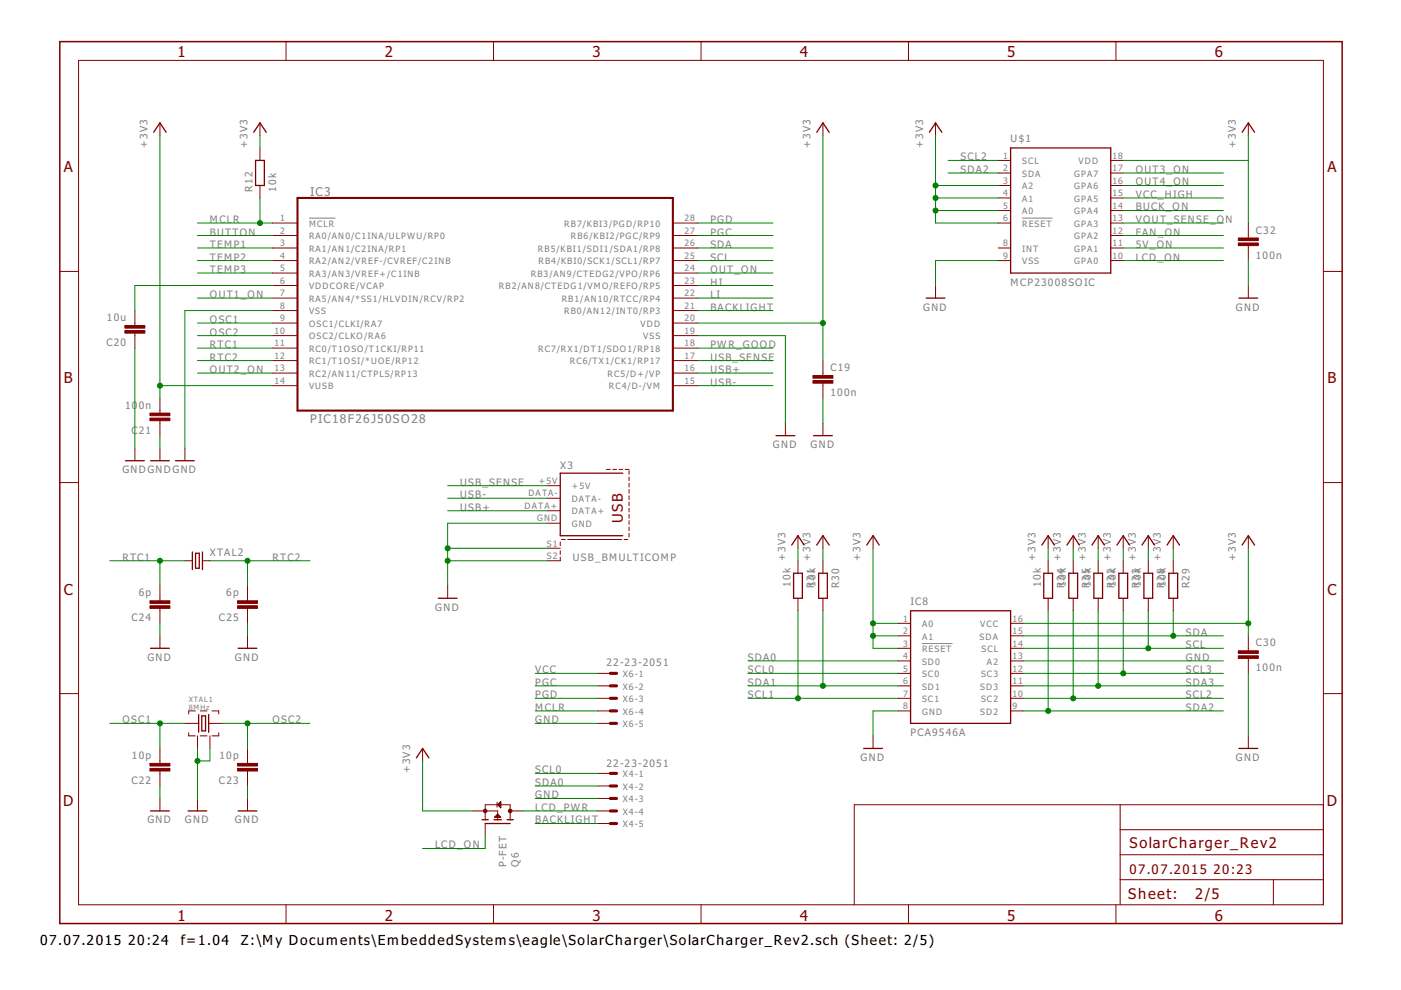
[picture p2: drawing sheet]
<svg xmlns="http://www.w3.org/2000/svg" width="297mm" height="210mm" viewBox="0 0 297 210" stroke-linecap="round" stroke-linejoin="round" font-family="sans-serif">
<path d="M65.5 46.2h5.6M216.7 46.2h6.5M195.5 136.4h6.5" fill="none" stroke="#808080" stroke-width=".21"/>
<g fill="none" stroke="#800000" stroke-width=".21">
<path d="M16.7 12.8h263.9v179h-263.9zM60.6 8.8v4M104.6 8.8v4M148.6 8.8v4M192.6 8.8v4M236.6 8.8v4M33.9 26.1v2.6M55.1 26.1v2.6M55.1 31.4v2.6M55.1 39.3v2.7M174.5 26.1v2.6M198.4 26.1v2.6"/>
<path d="M211.6 34h2.7M211.6 36.7h2.7M211.6 39.3h2.7M235.5 34h2.6M235.5 36.7h2.6M235.5 39.3h2.6M264.7 26.1v2.6M12.7 57.6h4M57.8 47.3h5.3M57.8 49.9h5.3M57.8 52.6h5.3M57.8 55.2h5.3"/>
<path d="M57.8 57.9h5.3M142.7 47.3h5.3M142.7 49.9h5.3M142.7 52.6h5.3M142.7 55.2h5.3M142.7 57.9h5.3M211.6 47.3h2.7M211.6 52.6h2.7M211.6 55.2h2.7M211.6 44.6h2.7M211.6 42h2.7M235.5 47.3h2.6"/>
<path d="M235.5 49.9h2.6M235.5 52.6h2.6M235.5 55.2h2.6M235.5 44.6h2.6M235.5 42h2.6M264.7 47.3v3.2M264.7 52v3.2M280.6 57.6h4M28.6 65.8v3.2M28.6 70.6v3.2M57.8 68.5h5.3M57.8 60.5h5.3"/>
<path d="M57.8 63.2h5.3M57.8 71.2h5.3M57.8 65.8h5.3M57.8 73.8h5.3M57.8 76.5h5.3M57.8 79.1h5.3M142.7 68.5h5.3M142.7 60.5h5.3M142.7 63.2h5.3M142.7 71.2h5.3M142.7 65.8h5.3M142.7 73.8h5.3"/>
<path d="M142.7 76.5h5.3M142.7 79.1h5.3M174.5 76.5v3.2M198.4 60.5v2.7M264.7 60.5v2.7M28.6 95v2.7M33.9 84.4v3.2M33.9 89.2v3.2M33.9 95v2.7M39.2 95v2.7M57.8 81.8h5.3M128.6 99.5h.8"/>
<path d="M129.9 99.5h.8M131.3 99.5h.7M132.6 99.5h.8M133.4 99.8v.8M142.7 81.8h5.3M166.5 89.7v2.7M174.5 81.2v3.2M174.5 89.7v2.7M12.7 102.3h4M39.2 118.9h1.6M42.9 118.9h1.6M116.1 103h2.7"/>
<path d="M116.1 105.6h2.7M116.1 108.3h2.7M116.1 110.9h2.7M116.1 116.2h2.7M118.8 114.9v.8M118.8 116.8v.8M118.8 118.1v.8h-2.7M119 114.4h.8M120.4 114.4h11.4M132.3 114.4h.8M133.4 101.1v.8M133.4 102.4v.9"/>
<path d="M133.4 103.8v.8M133.4 105.1v.8M133.4 106.4v.8M133.4 107.8v.7M133.4 109.1v.8M133.4 110.4v.8M133.4 111.7v.8M133.4 113.1v.8M169.2 113.6v2.6M169.2 118.9v2.6M174.5 113.6v2.6M174.5 118.9v2.6"/>
<path d="M185.1 113.6v2.6M222.2 113.6v2.6M222.2 118.9v2.6M227.5 113.6v2.6M227.5 118.9v2.6M232.8 113.6v2.6M232.8 118.9v2.6M238.1 113.6v2.6M238.1 118.9v2.6M243.5 113.6v2.6M243.5 118.9v2.6M248.8 113.6v2.6"/>
<path d="M248.8 118.9v2.6M264.7 113.6v2.6M280.6 102.3h4M33.9 124.2v3.2M33.9 129v3.2M33.9 134.8v2.7M52.5 124.2v3.2M52.5 129v3.2M52.5 134.8v2.7M94.9 124.2v2.7M169.2 126.9v2.6M174.5 126.9v2.6"/>
<path d="M190.4 134.8h2.7M190.4 137.5h2.7M190.4 132.2h2.7M214.3 134.8h2.6M214.3 137.5h2.6M214.3 132.2h2.6M222.2 126.9v2.6M227.5 126.9v2.6M232.8 126.9v2.6M238.1 126.9v2.6M243.5 126.9v2.6M248.8 126.9v2.6"/>
<path d="M264.7 134.8v3.2M264.7 139.6v3.2M12.7 147.1h4M33.9 158.7v3.2M39.2 153.4h2.9M40 155.4v.6h1.4M41.4 150.7h-1.4v.7M41.9 156v2.7M42.5 150.7h1.4M42.5 156h1.4M44.2 153.4h3M44.5 156v2.7"/>
<path d="M44.9 150.7h1.5v.7M46.4 155.4v.6h-1.5M52.5 158.7v3.2M89.6 158.7v2.6M126.7 142.8h2.7M126.7 145.4h2.7M126.7 148.1h2.7M126.7 150.7h2.7M126.7 153.4h2.7M185.1 156v2.7M190.4 140.1h2.7M190.4 142.8h2.7"/>
<path d="M190.4 145.4h2.7M190.4 148.1h2.7M190.4 150.7h2.7M214.3 140.1h2.6M214.3 142.8h2.6M214.3 145.4h2.6M214.3 148.1h2.6M214.3 150.7h2.6M264.7 156v2.7M280.6 147.1h4M33.9 163.4v3.2M33.9 169.3v2.6"/>
<path d="M41.9 169.3v2.6M52.5 163.4v3.2M52.5 169.3v2.6M100.2 171.9h5.3v1.9M102.9 173.8v-3.2h5.3v3.2M102.9 174.6v2.6M104.9 173.3l.6-.7 .7 .7zM105 173.1h1M105.1 173h.8M105.2 172.9h.6M105.4 172.8h.3M105.4 170.1v1.1"/>
<path d="M105.5 172.6h.1M105.5 170.6h.7M105.6 170.7h.6M105.7 170.5h.5M105.7 170.8h.5M105.8 170.3h.4M105.9 171h.3M105.9 170.2h.3M106 171.1h.2M106 170.1h.2M106.1 171.2h.1M106.2 169.9v1.4l-.7-.7z"/>
<path d="M108.2 171.9h2.6M126.7 164h2.7M126.7 166.6h2.7M126.7 169.3h2.7M126.7 171.9h2.7M126.7 174.6h2.7M237.5 170.6v21.2M237.5 175.9h43.1M280.6 170.6h-99.5v21.2M60.6 191.8v4M104.6 191.8v4M148.6 191.8v4"/>
<path d="M192.6 191.8v4M236.6 191.8v4M237.5 186.5h43.1M237.5 181.2h43.1M270 186.5v5.3"/>
</g>
<path d="M63.1 42h79.6v45.1h-79.6z" fill="none" stroke="#800000" stroke-width=".44"/>
<path d="M12.7 8.8h271.9v187h-271.9z" fill="none" stroke="#800000" stroke-width=".32"/>
<g fill="none" stroke="#800000" stroke-width=".28">
<path d="M32.6 28l1.3-1.9 1.3 1.9M53.8 28l1.3-1.9 1.4 1.9M54.2 34h1.8v5.3h-1.8zM173.2 28l1.3-1.9 1.3 1.9M197 28l1.4-1.9 1.3 1.9M214.3 31.4h21.2v26.5h-21.2zM263.4 28l1.3-1.9 1.3 1.9M196.4 63.2h3.9M262.7 63.2h4M26.6 97.7h4M31.9 97.7h4M37.2 97.7h4"/>
<path d="M164.5 92.4h4M172.5 92.4h4M40.8 117v3.8M41.5 117.3h.7v3.2h-.7zM42.9 117v3.8M132 100.3h-13.2v13.3h13.2M167.9 115.6l1.3-2 1.3 2M173.2 115.6l1.3-2 1.3 2M183.8 115.6l1.3-2 1.3 2M220.9 115.6l1.3-2 1.4 2M226.2 115.6l1.3-2 1.4 2M231.5 115.6l1.3-2 1.4 2"/>
<path d="M236.8 115.6l1.3-2 1.4 2M242.1 115.6l1.4-2 1.3 2M247.4 115.6l1.4-2 1.3 2M263.4 115.6l1.3-2 1.3 2M31.9 137.5h4M50.5 137.5h4M92.9 126.9h4M168.3 121.5h1.8v5.4h-1.8zM173.6 121.5h1.8v5.4h-1.8zM193.1 129.5h21.2v23.9h-21.2zM221.3 121.5h1.9v5.4h-1.9zM226.6 121.5h1.9v5.4h-1.9z"/>
<path d="M231.9 121.5h1.9v5.4h-1.9zM237.2 121.5h1.9v5.4h-1.9zM242.5 121.5h1.9v5.4h-1.9zM247.8 121.5h1.9v5.4h-1.9zM42.1 151.5v3.7M42.8 151.8h.8v3.2h-.8zM44.2 151.5v3.7M183.1 158.7h4M262.7 158.7h4M31.9 171.9h4M39.9 171.9h3.9M50.5 171.9h4"/>
<path d="M88.3 160.7l1.3-2 1.3 2M102.2 173.8h1.3M102.9 174.6h5.3M104.7 173.8h1.6M107.5 173.8h1.3"/>
</g>
<path d="M129.4 142.8h1.3M129.4 145.4h1.3M129.4 148.1h1.3M129.4 150.7h1.3M129.4 153.4h1.3M129.4 164h1.3M129.4 166.6h1.3M129.4 169.3h1.3M129.4 171.9h1.3M129.4 174.6h1.3" fill="none" stroke="#800000" stroke-width=".66"/>
<g fill="#800000" stroke="#800000" stroke-width=".21">
<path d="M172.4 80.7h4.2v.5h-4.2z"/>
<path d="M172.4 79.6h4.2v.6h-4.2z"/>
<path d="M26.5 69h4.2v.6h-4.2z"/>
<path d="M26.5 70.1h4.2v.5h-4.2z"/>
<path d="M31.8 87.6h4.2v.5h-4.2z"/>
<path d="M31.8 88.6h4.2v.6h-4.2z"/>
<path d="M31.8 161.9h4.2v.5h-4.2z"/>
<path d="M31.8 162.9h4.2v.6h-4.2z"/>
<path d="M50.4 161.9h4.2v.5h-4.2z"/>
<path d="M50.4 162.9h4.2v.6h-4.2z"/>
<path d="M31.8 127.4h4.2v.5h-4.2z"/>
<path d="M31.8 128.4h4.2v.6h-4.2z"/>
<path d="M50.4 127.4h4.2v.5h-4.2z"/>
<path d="M50.4 128.4h4.2v.6h-4.2z"/>
<path d="M262.6 139h4.2v.6h-4.2z"/>
<path d="M262.6 138h4.2v.5h-4.2z"/>
<path d="M262.6 51.5h4.2v.6h-4.2z"/>
<path d="M262.6 50.5h4.2v.5h-4.2z"/>
</g>
<g fill="#800000" stroke="#800000" stroke-width=".21">
<circle cx="102.9" cy="171.9" r=".38"/>
<circle cx="108.2" cy="171.9" r=".38"/>
</g>
<g fill="none" stroke="#008000" stroke-width=".21">
<path d="M33.9 28.7v55.7M55.1 28.7v2.7M174.5 28.7v47.8M198.4 28.7v18.6h13.2M198.4 39.3h13.2M201 34h10.6M201 36.7h10.6M238.1 34h26.6M238.1 39.3h21.3M238.1 36.7h21.3M264.7 28.7v18.6M41.9 55.2h15.9"/>
<path d="M41.9 47.3h15.9M41.9 49.9h15.9M41.9 52.6h15.9M41.9 57.9h15.9M55.1 42v5.3M148 55.2h15.9M148 47.3h15.9M148 49.9h15.9M148 52.6h15.9M148 57.9h15.9M198.4 42h13.2M198.4 44.6h13.2"/>
<path d="M211.6 55.2h-13.2v5.3M238.1 55.2h21.3M238.1 47.3h21.3M238.1 49.9h21.3M238.1 42h21.3M238.1 44.6h21.3M238.1 52.6h21.3M264.7 55.2v5.3M28.6 73.8v21.2M41.9 71.2h15.9M41.9 68.5h15.9M41.9 79.1h15.9"/>
<path d="M41.9 76.5h15.9M41.9 73.8h15.9M41.9 63.2h15.9M57.8 65.8h-18.6v29.2M57.8 60.5h-29.2v5.3M148 71.2h18.5v18.5M148 65.8h15.9M148 68.5h26.5M148 79.1h15.9M148 76.5h15.9M148 73.8h15.9M148 60.5h15.9"/>
<path d="M148 63.2h15.9M33.9 92.4v2.6M33.9 81.8h23.9M148 81.8h15.9M174.5 84.4v5.3M23.3 118.9h15.9M33.9 118.9v5.3M44.5 118.9h21.2M52.5 118.9v5.3M94.9 116.2h21.2M94.9 118.9h21.2M94.9 108.3h21.2"/>
<path d="M94.9 105.6h21.2M94.9 103h21.2M116.1 110.9h-21.2v13.3M169.2 116.2v2.7M174.5 116.2v2.7M185.1 116.2v21.3h5.3M222.2 116.2v2.7M227.5 116.2v2.7M232.8 116.2v2.7M238.1 116.2v2.7M243.5 116.2v2.7M248.8 116.2v2.7"/>
<path d="M264.7 116.2v18.6M33.9 132.2v2.6M52.5 132.2v2.6M169.2 129.5v18.6M174.5 129.5v15.9M185.1 132.2h5.3M185.1 134.8h5.3M216.9 132.2h47.8M216.9 134.8h42.5M216.9 137.5h42.5M222.2 129.5v21.2M227.5 129.5v18.6"/>
<path d="M232.8 129.5v15.9M238.1 129.5v13.3M243.5 129.5v8M248.8 129.5v5.3M23.3 153.4h15.9M33.9 153.4v5.3M41.9 158.7v10.6M44.5 158.7v2.6h-2.6M47.2 153.4h18.5M52.5 153.4v5.3M113.5 153.4h13.2M113.5 150.7h13.2"/>
<path d="M113.5 148.1h13.2M113.5 145.4h13.2M113.5 142.8h13.2M158.6 140.1h31.8M158.6 148.1h31.8M158.6 145.4h31.8M158.6 142.8h31.8M190.4 150.7h-5.3v5.3M216.9 150.7h42.5M216.9 140.1h42.5M216.9 148.1h42.5M216.9 145.4h42.5"/>
<path d="M216.9 142.8h42.5M264.7 142.8v13.2M33.9 166.6v2.7M52.5 166.6v2.7M89.6 161.3v10.6h10.6M102.9 177.2v2.7h-13.3M110.8 171.9h15.9M113.5 169.3h13.2M113.5 174.6h13.2M113.5 166.6h13.2M113.5 164h13.2"/>
</g>
<g fill="#008000" stroke="#008000" stroke-width=".21">
<circle cx="94.9" cy="118.9" r=".53"/>
<circle cx="94.9" cy="116.2" r=".53"/>
<circle cx="41.9" cy="161.3" r=".53"/>
<circle cx="55.1" cy="47.3" r=".53"/>
<circle cx="174.5" cy="68.5" r=".53"/>
<circle cx="33.9" cy="81.8" r=".53"/>
<circle cx="264.7" cy="132.2" r=".53"/>
<circle cx="185.1" cy="132.2" r=".53"/>
<circle cx="185.1" cy="134.8" r=".53"/>
<circle cx="198.4" cy="44.6" r=".53"/>
<circle cx="198.4" cy="42" r=".53"/>
<circle cx="198.4" cy="39.3" r=".53"/>
<circle cx="248.8" cy="134.8" r=".53"/>
<circle cx="243.5" cy="137.5" r=".53"/>
<circle cx="33.9" cy="153.4" r=".53"/>
<circle cx="52.5" cy="153.4" r=".53"/>
<circle cx="33.9" cy="118.9" r=".53"/>
<circle cx="52.5" cy="118.9" r=".53"/>
<circle cx="174.5" cy="145.4" r=".53"/>
<circle cx="169.2" cy="148.1" r=".53"/>
<circle cx="238.1" cy="142.8" r=".53"/>
<circle cx="232.8" cy="145.4" r=".53"/>
<circle cx="227.5" cy="148.1" r=".53"/>
<circle cx="222.2" cy="150.7" r=".53"/>
</g>
<g font-size="3.9" fill="#800000">
<text x="37.6" y="12.2">1</text>
<text x="81.6" y="12.2">2</text>
<text x="125.6" y="12.2">3</text>
<text x="169.6" y="12.2">4</text>
<text x="213.6" y="12.2">5</text>
<text x="257.6" y="12.2">6</text>
<text x="13.5" y="36.5">A</text>
<text x="281.4" y="36.5">A</text>
<text x="13.5" y="81.3">B</text>
<text x="281.5" y="81.3">B</text>
<text x="13.5" y="126.1">C</text>
<text x="281.4" y="126.1">C</text>
<text x="13.4" y="170.8">D</text>
<text x="281.3" y="170.8">D</text>
<text x="37.6" y="195.2">1</text>
<text x="81.6" y="195.2">2</text>
<text x="125.6" y="195.2">3</text>
<text x="169.6" y="195.2">4</text>
<text x="213.6" y="195.2">5</text>
<text x="257.6" y="195.2">6</text>
</g>
<g font-size="3.7" fill="#800000">
<text x="132" y="110.9" transform="rotate(-90 132 110.9)">USB</text>
<text x="239.5" y="179.9">SolarCharger_Rev2</text>
<text x="239.2" y="190.6">Sheet:</text>
<text x="253.4" y="190.5">2/5</text>
</g>
<g font-size="3.5">
<text x="8.5" y="200.4">07.07.2015</text>
<text x="27.2" y="200.4">20:24</text>
<text x="38.3" y="200.4">f=1.04</text>
<text x="51.1" y="200.4">Z:\My Documents\EmbeddedSystems\eagle\SolarCharger\SolarCharger_Rev2.sch (Sheet: 2/5)</text>
</g>
<g font-size="3.4" fill="#800000">
<text x="239.5" y="185.2">07.07.2015</text>
<text x="257.3" y="185.2">20:23</text>
</g>
<g font-size="3.1" fill="#808080">
<text x="65.7" y="41.5">IC3</text>
<text x="65.7" y="89.7">PIC18F26J50SO28</text>
</g>
<g font-size="2.6" fill="#808080">
<text x="31.2" y="31.4" transform="rotate(-90 31.2 31.4)">+3V3</text>
<text x="52.5" y="31.4" transform="rotate(-90 52.5 31.4)">+3V3</text>
<text x="171.8" y="31.4" transform="rotate(-90 171.8 31.4)">+3V3</text>
<text x="195.7" y="31.4" transform="rotate(-90 195.7 31.4)">+3V3</text>
<text x="203.7" y="34">SCL2</text>
<text x="214.3" y="30">U$1</text>
<text x="262" y="31.4" transform="rotate(-90 262 31.4)">+3V3</text>
<text x="53.6" y="40.7" transform="rotate(-90 53.6 40.7)">R12</text>
<text x="58.6" y="40.7" transform="rotate(-90 58.6 40.7)">10k</text>
<text x="203.7" y="36.7">SDA2</text>
<text x="240.8" y="42">VCC_HIGH</text>
<text x="240.8" y="36.7">OUT3_ON</text>
<text x="240.8" y="39.3">OUT4_ON</text>
<text x="44.5" y="47.3">MCLR</text>
<text x="150.6" y="47.3">PGD</text>
<text x="240.8" y="44.6">BUCK_ON</text>
<text x="240.8" y="47.3">VOUT_SENSE_ON</text>
<text x="44.5" y="49.9">BUTTON</text>
<text x="44.5" y="52.6">TEMP1</text>
<text x="150.6" y="49.9">PGC</text>
<text x="150.6" y="52.6">SDA</text>
<text x="240.8" y="52.6">5V_ON</text>
<text x="240.8" y="49.9">FAN_ON</text>
<text x="266.3" y="49.5">C32</text>
<text x="44.5" y="55.2">TEMP2</text>
<text x="44.5" y="57.9">TEMP3</text>
<text x="150.6" y="55.2">SCL</text>
<text x="150.6" y="57.9">OUT_ON</text>
<text x="240.8" y="55.2">LCD_ON</text>
<text x="266.3" y="54.8">100n</text>
<text x="44.5" y="63.2">OUT1_ON</text>
<text x="150.6" y="60.5">HI</text>
<text x="150.6" y="63.2">LI</text>
<text x="150.6" y="65.8">BACKLIGHT</text>
<text x="195.7" y="65.8">GND</text>
<text x="214.3" y="60.5">MCP23008SOIC</text>
<text x="262" y="65.8">GND</text>
<text x="22.7" y="68.1">10u</text>
<text x="44.5" y="68.5">OSC1</text>
<text x="44.5" y="71.2">OSC2</text>
<text x="22.6" y="73.4">C20</text>
<text x="44.5" y="73.8">RTC1</text>
<text x="44.5" y="76.5">RTC2</text>
<text x="150.6" y="76.5">USB_SENSE</text>
<text x="150.6" y="73.8">PWR_GOOD</text>
<text x="44.5" y="79.1">OUT2_ON</text>
<text x="150.6" y="79.1">USB+</text>
<text x="150.6" y="81.8">USB-</text>
<text x="176.1" y="78.7">C19</text>
<text x="26.5" y="86.7">10</text>
<text x="29.4" y="86.7">0n</text>
<text x="176.1" y="84">100n</text>
<text x="27.9" y="92">C</text>
<text x="29.4" y="92">21</text>
<text x="163.9" y="95">GND</text>
<text x="171.8" y="95">GND</text>
<text x="25.9" y="100.3">GNDGNDGND</text>
<text x="118.8" y="99.5">X3</text>
<text x="97.6" y="105.6">USB-</text>
<text x="97.6" y="103">USB_SENSE</text>
<text x="97.6" y="108.3">USB+</text>
<text x="25.9" y="118.9">RTC1</text>
<text x="44.5" y="117.8">XTAL2</text>
<text x="57.8" y="118.9">RTC2</text>
<text x="121.4" y="118.9">USB_BMULTICOMP</text>
<text x="166.5" y="118.9" transform="rotate(-90 166.5 118.9)">+3V3</text>
<text x="171.8" y="118.9" transform="rotate(-90 171.8 118.9)">+3V3</text>
<text x="182.4" y="118.9" transform="rotate(-90 182.4 118.9)">+3V3</text>
<text x="219.6" y="118.9" transform="rotate(-90 219.6 118.9)">+3V3</text>
<text x="224.9" y="118.9" transform="rotate(-90 224.9 118.9)">+3V3</text>
<text x="230.2" y="118.9" transform="rotate(-90 230.2 118.9)">+3V3</text>
<text x="235.5" y="118.9" transform="rotate(-90 235.5 118.9)">+3V3</text>
<text x="240.8" y="118.9" transform="rotate(-90 240.8 118.9)">+3V3</text>
<text x="246.1" y="118.9" transform="rotate(-90 246.1 118.9)">+3V3</text>
<text x="262" y="118.9" transform="rotate(-90 262 118.9)">+3V3</text>
<text x="167.6" y="124.4" transform="rotate(-90 167.6 124.4)">10k</text>
<text x="172.6" y="124.7" transform="rotate(-90 172.6 124.7)">R1301k</text>
<text x="177.9" y="124.7" transform="rotate(-90 177.9 124.7)">R30</text>
<text x="220.6" y="124.4" transform="rotate(-90 220.6 124.4)">10k</text>
<text x="225.7" y="124.7" transform="rotate(-90 225.7 124.7)">R1304k</text>
<text x="231" y="124.7" transform="rotate(-90 231 124.7)">R1305k</text>
<text x="236.3" y="124.7" transform="rotate(-90 236.3 124.7)">R1302k</text>
<text x="241.6" y="124.7" transform="rotate(-90 241.6 124.7)">R1303k</text>
<text x="246.9" y="124.7" transform="rotate(-90 246.9 124.7)">R1208k</text>
<text x="252.2" y="124.7" transform="rotate(-90 252.2 124.7)">R29</text>
<text x="27.9" y="131.8">C24</text>
<text x="29.4" y="126.5">6p</text>
<text x="46.4" y="131.8">C25</text>
<text x="48" y="126.5">6p</text>
<text x="92.3" y="129.5">GND</text>
<text x="193.1" y="128.2">IC8</text>
<text x="251.4" y="134.8">SDA</text>
<text x="251.4" y="137.5">SCL</text>
<text x="266.3" y="137.1">C30</text>
<text x="31.2" y="140.1">GND</text>
<text x="49.8" y="140.1">GND</text>
<text x="113.5" y="142.8">VCC</text>
<text x="128.6" y="141.3">22-23-2051</text>
<text x="158.6" y="140.1">SDA0</text>
<text x="158.6" y="142.8">SCL0</text>
<text x="251.4" y="140.1">GND</text>
<text x="251.4" y="142.8">SCL3</text>
<text x="266.3" y="142.4">100n</text>
<text x="113.5" y="148.1">PGD</text>
<text x="113.5" y="145.4">PGC</text>
<text x="158.6" y="145.4">SDA1</text>
<text x="158.6" y="148.1">SCL1</text>
<text x="251.4" y="145.4">SDA3</text>
<text x="251.4" y="148.1">SCL2</text>
<text x="25.9" y="153.4">OSC1</text>
<text x="57.8" y="153.4">OSC2</text>
<text x="113.5" y="153.4">GND</text>
<text x="113.5" y="150.7">MCLR</text>
<text x="251.4" y="150.7">SDA2</text>
<text x="28" y="160.9">10p</text>
<text x="46.5" y="160.9">10p</text>
<text x="182.4" y="161.3">GND</text>
<text x="193.1" y="156">PCA9546A</text>
<text x="262" y="161.3">GND</text>
<text x="27.9" y="166.2">C22</text>
<text x="46.4" y="166.2">C23</text>
<text x="87" y="164" transform="rotate(-90 87 164)">+3V3</text>
<text x="113.5" y="166.6">SDA0</text>
<text x="113.5" y="164">SCL0</text>
<text x="128.6" y="162.5">22-23-2051</text>
<text x="113.5" y="169.3">GND</text>
<text x="113.5" y="171.9">LCD_PWR</text>
<text x="31.2" y="174.6">GND</text>
<text x="39.2" y="174.6">GND</text>
<text x="49.8" y="174.6">GND</text>
<text x="92.3" y="179.9">LCD_ON</text>
<text x="113.5" y="174.6">BACKLIGHT</text>
<text x="107.4" y="183.9" transform="rotate(-90 107.4 183.9)">P-FET</text>
<text x="110" y="183.9" transform="rotate(-90 110 183.9)">Q6</text>
</g>
<g font-size="2.2" fill="#808080">
<text x="212.7" y="33.6">1</text>
<text x="216.7" y="34.8">SCL</text>
<text x="228.7" y="34.8">VDD</text>
<text x="235.9" y="33.6">18</text>
<text x="212.7" y="36.3">2</text>
<text x="212.7" y="41.6">4</text>
<text x="212.7" y="39">3</text>
<text x="216.7" y="37.5">SDA</text>
<text x="216.7" y="40.1">A2</text>
<text x="227.7" y="40.1">GPA6</text>
<text x="227.7" y="37.5">GPA7</text>
<text x="235.9" y="41.6">15</text>
<text x="235.9" y="39">16</text>
<text x="235.9" y="36.3">17</text>
<text x="59.4" y="46.9">1</text>
<text x="145.1" y="46.9">28</text>
<text x="212.7" y="44.3">5</text>
<text x="212.7" y="46.9">6</text>
<text x="216.7" y="45.4">A0</text>
<text x="216.7" y="42.8">A1</text>
<text x="227.7" y="45.4">GPA4</text>
<text x="227.7" y="42.8">GPA5</text>
<text x="235.9" y="46.9">13</text>
<text x="235.9" y="44.3">14</text>
<text x="59.4" y="49.6">2</text>
<text x="59.4" y="52.2">3</text>
<text x="65.5" y="48.1">MCLR</text>
<text x="65.5" y="50.7">RA0/AN0/C1INA/ULPWU/RP0</text>
<text x="65.5" y="53.4">RA1/AN1/C2INA/RP1</text>
<text x="114.1" y="53.4">RB5/KBI1/SDI1/SDA1/RP8</text>
<text x="119.6" y="48.1">RB7/KBI3/PGD/RP10</text>
<text x="121" y="50.7">RB6/KBI2/PGC/RP9</text>
<text x="145.1" y="52.2">26</text>
<text x="145.1" y="49.6">27</text>
<text x="212.7" y="52.2">8</text>
<text x="216.7" y="48.1">RESET</text>
<text x="216.7" y="53.4">INT</text>
<text x="227.7" y="53.4">GPA1</text>
<text x="227.7" y="50.7">GPA2</text>
<text x="227.7" y="48.1">GPA3</text>
<text x="235.9" y="52.2">11</text>
<text x="235.9" y="49.6">12</text>
<text x="59.4" y="54.9">4</text>
<text x="59.4" y="57.5">5</text>
<text x="65.5" y="56">RA2/AN2/VREF-/CVREF/C2INB</text>
<text x="65.5" y="58.7">RA3/AN3/VREF+/C1INB</text>
<text x="112.5" y="58.7">RB3/AN9/CTEDG2/VPO/RP6</text>
<text x="114.2" y="56">RB4/KBI0/SCK1/SCL1/RP7</text>
<text x="145.1" y="57.5">24</text>
<text x="145.1" y="54.9">25</text>
<text x="212.7" y="54.9">9</text>
<text x="216.7" y="56">VSS</text>
<text x="227.7" y="56">GPA0</text>
<text x="235.9" y="54.9">10</text>
<text x="59.4" y="60.2">6</text>
<text x="59.4" y="62.8">7</text>
<text x="59.4" y="65.5">8</text>
<text x="65.5" y="61.3">VDDCORE/VCAP</text>
<text x="65.5" y="64">RA5/AN4/*SS1/HLVDIN/RCV/RP2</text>
<text x="105.8" y="61.3">RB2/AN8/CTEDG1/VMO/REFO/RP5</text>
<text x="119.1" y="64">RB1/AN10/RTCC/RP4</text>
<text x="145.1" y="65.5">21</text>
<text x="145.1" y="62.8">22</text>
<text x="145.1" y="60.2">23</text>
<text x="58.2" y="70.8">10</text>
<text x="59.4" y="68.1">9</text>
<text x="65.5" y="71.9">OSC2/CLKO/RA6</text>
<text x="65.5" y="69.3">OSC1/CLKI/RA7</text>
<text x="65.5" y="66.6">VSS</text>
<text x="119.6" y="66.6">RB0/AN12/INT0/RP3</text>
<text x="135.8" y="69.3">VDD</text>
<text x="136.4" y="71.9">VSS</text>
<text x="145.1" y="68.1">20</text>
<text x="145.1" y="70.8">19</text>
<text x="58.2" y="73.4">11</text>
<text x="58.2" y="76.1">12</text>
<text x="65.5" y="74.6">RC0/T1OSO/T1CKI/RP11</text>
<text x="65.5" y="77.3">RC1/T1OSI/*UOE/RP12</text>
<text x="114.1" y="74.6">RC7/RX1/DT1/SDO1/RP18</text>
<text x="120.8" y="77.2">RC6/TX1/CK1/RP17</text>
<text x="145.1" y="76.1">17</text>
<text x="145.1" y="73.4">18</text>
<text x="58.2" y="81.4">14</text>
<text x="58.2" y="78.7">13</text>
<text x="65.5" y="82.6">VUSB</text>
<text x="65.5" y="79.9">RC2/AN11/CTPLS/RP13</text>
<text x="128.8" y="79.9">RC5/D+/VP</text>
<text x="129.1" y="82.6">RC4/D-/VM</text>
<text x="145.1" y="81.4">15</text>
<text x="145.1" y="78.7">16</text>
<text x="111.2" y="107.9">DATA+</text>
<text x="112" y="105.3">DATA-</text>
<text x="114.2" y="102.6">+5V</text>
<text x="121.2" y="103.8">+5V</text>
<text x="121.2" y="106.4">DATA-</text>
<text x="113.9" y="110.6">GND</text>
<text x="121.2" y="109.1">DATA+</text>
<text x="121.2" y="111.7">GND</text>
<text x="115.9" y="115.9">S1</text>
<text x="115.9" y="118.5">S2</text>
<text x="191.5" y="131.8">1</text>
<text x="214.6" y="131.8">16</text>
<text x="191.5" y="134.4">2</text>
<text x="191.5" y="137.1">3</text>
<text x="195.5" y="133">A0</text>
<text x="195.5" y="135.6">A1</text>
<text x="207.7" y="135.6">SDA</text>
<text x="207.8" y="132.9">VCC</text>
<text x="214.6" y="134.4">15</text>
<text x="214.6" y="137.1">14</text>
<text x="132" y="143.6">X6-1</text>
<text x="191.5" y="139.7">4</text>
<text x="191.5" y="142.4">5</text>
<text x="195.5" y="140.9">SD0</text>
<text x="195.5" y="143.6">SC0</text>
<text x="195.5" y="138.3">RESET</text>
<text x="208" y="143.6">SC3</text>
<text x="208.1" y="138.3">SCL</text>
<text x="209.3" y="140.9">A2</text>
<text x="214.6" y="139.7">13</text>
<text x="214.6" y="142.4">12</text>
<text x="132" y="146.2">X6-2</text>
<text x="132" y="148.9">X6-3</text>
<text x="191.5" y="145">6</text>
<text x="191.5" y="147.7">7</text>
<text x="195.5" y="146.2">SD1</text>
<text x="195.5" y="148.9">SC1</text>
<text x="207.8" y="146.2">SD3</text>
<text x="208" y="148.9">SC2</text>
<text x="214.6" y="145">11</text>
<text x="214.6" y="147.7">10</text>
<text x="132" y="151.5">X6-4</text>
<text x="132" y="154.2">X6-5</text>
<text x="191.5" y="150.4">8</text>
<text x="195.5" y="151.5">GND</text>
<text x="207.8" y="151.5">SD2</text>
<text x="214.6" y="150.4">9</text>
<text x="132" y="164.8">X4-1</text>
<text x="132" y="167.4">X4-2</text>
<text x="132" y="170.1">X4-3</text>
<text x="132" y="172.7">X4-4</text>
<text x="132" y="175.4">X4-5</text>
</g>
<g font-size="1.9" fill="#808080">
<text x="40" y="148.9">XTAL1</text>
<text x="40" y="150.5">8MHz</text>
</g>
</svg>
